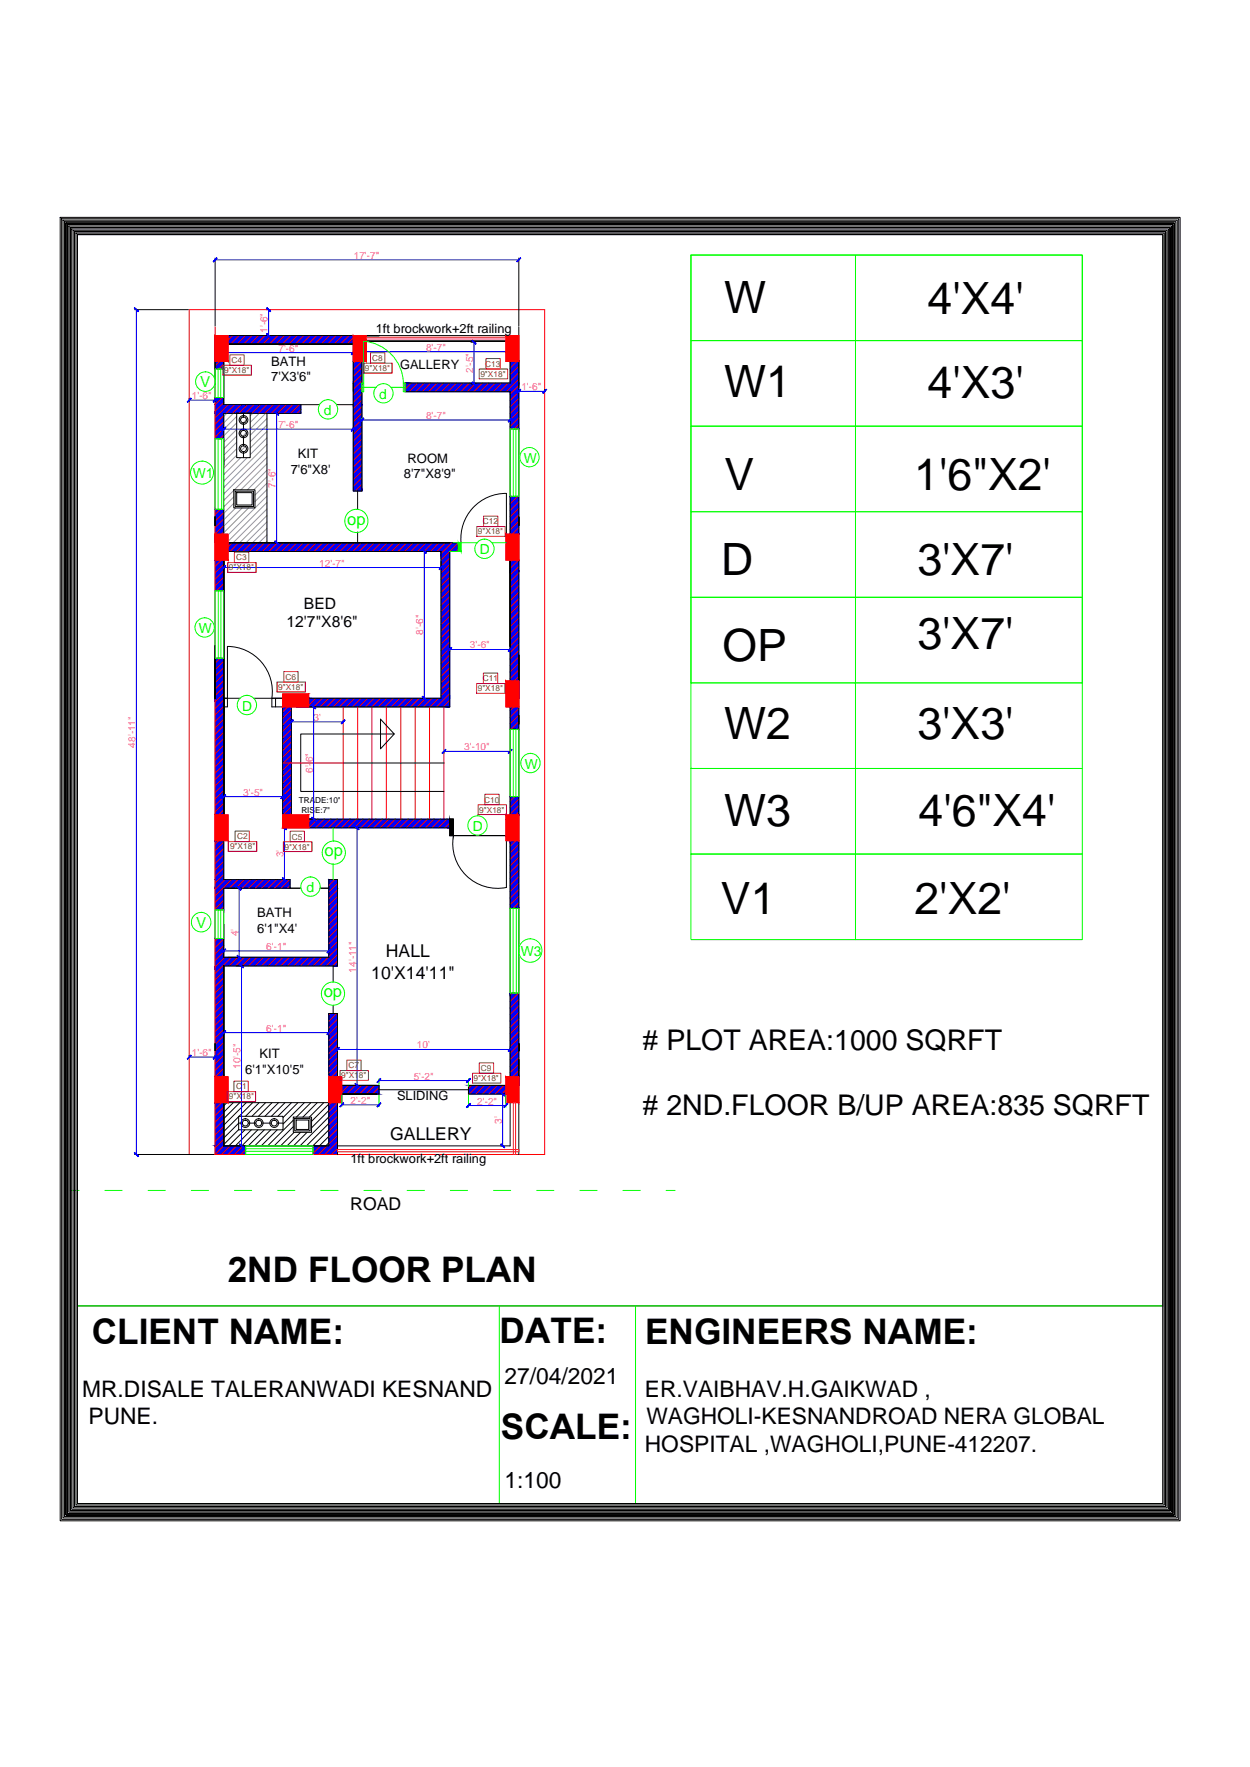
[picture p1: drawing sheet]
<svg xmlns="http://www.w3.org/2000/svg" width="841mm" height="1189mm" viewBox="0 0 841 1189" stroke-linecap="round" stroke-linejoin="round" font-family="sans-serif">
<!-- layer: 0 -->
<g fill="none" stroke="#000" stroke-width=".67">
<path d="M40 146h754v877h-754zM41 147h752v875h-752zM42 148h750v873h-750zM43 149h748v871h-748zM44 150h746v869h-746v-869v869h746v-869zM45 151h744v867h-744v-867v867h744v-867zM46 152h742v865h-742zM47 153v863h740v-863h-740h740v863h-740zM48 154h738v861h-738zM49 155h736v860h-736zM50 156h734v858h-734v-858v858h734v-858zM51 157h732v856h-732z"/>
<path d="M52 158h730v721h-730zM52 158h730v854h-730zM145 174v45M349 174v45M91 208h36M180 208h2M349 220v557M238 230h105v28h-70v6h70v206M238 236v2M243 230v100h-5v-98h-87v40h64M243 233v5M317 230h3"/>
<path d="M349 226h-204v29M238 258v6M317 258h3M127 268v2M145 268v2M159 278h9v30h-9zM164 278v3M180 278v87M202 272v6h-51v35v-17M226 272h12M366 262v1M151 288h.1"/>
<path d="M164 285v5M164 294v6M238 288h.1M151 307v58M164 304v4M157 330h15v12h-15zM158 330h13v11h-13zM159 331h11v9h-11zM241 330v13M145 348v6M145 359v6M241 358v7"/>
<path d="M341 360h2v11h-2zM341 360v-28a30 30 0 0 0-31 33M151 365h152h-152M151 378v5M151 365h154M303 371v105h-107v75h109M145 435v35M151 476h2v-6h-2v11M161 470h-10v87M171 470h126v-99h-146v186M183 470a30 30 0 0 0-30-35v35M185 476v-6h-2v6h7v81"/>
<path d="M343 468v262h-28v6h28v35h-116M231 484v1M265 494l-9 10v-20l9 10h-63v38h97M231 513h68M299 506v1M343 504v1M151 534v-64v122h44v6h7h-51v46h70v-46h-6h6v-6h6v58h-76M151 535h.1M151 557h2M190 557h1M190 557h115M239 557h1"/>
<path d="M303 551h2v11h-2zM341 551h2v11h-2zM303 562h40h-40M341 562v35a30 30 0 0 1-36-35M151 650v121h70v-89h6v48v-17M151 650v121v-121M224 650v11M224 676v6M127 710v1M145 702v5M145 710v1M227 705h.1"/>
<path d="M343 705h.1M349 702v5v-5M349 702v5M227 736v41M241 730h.1M253 730h-26h28v6h-28h26M255 733h60M151 742h70M153 742l-2 2M157 742l-6 6M161 751h29v9h-29zM161 751l-10 10"/>
<path d="M161 756l-10 10M161 756h2M161 742l-10 11M166 742l-15 15M167 756h5M170 742l-9 9M174 742l-9 9M176 756h6M179 742l-9 9M183 742l-9 9M186 756h4M187 742l-9 9"/>
<path d="M192 742l-9 9M196 742l-9 9M197 752h13v10h-13zM197 754l-17 17M197 758l-13 13M198 753h11v8h-11zM199 754h9v6h-9zM200 742l-10 10M205 742l-15 14M209 742l-10 10M213 742l-9 10M218 742l-10 10"/>
<path d="M221 743l-11 11M221 747l-11 12M221 752l-19 19M221 756l-15 15M91 777h53M161 760l-10 10M165 760l-11 11M169 760l-11 11M173 760l-10 11M178 760l-11 11M182 760l-11 11M187 760l-11 11"/>
<path d="M198 762l-9 9M202 762l-9 9M207 762l-10 9M221 760l-10 11M221 765l-6 6M221 769l-2 2"/>
<circle cx="164" cy="292" r="2.9"/>
<circle cx="164" cy="283" r="2.9"/>
<circle cx="164" cy="283" r="2"/>
<circle cx="164" cy="292" r="2"/>
<circle cx="164" cy="302" r="2.9"/>
<circle cx="164" cy="302" r="2"/>
<circle cx="165" cy="756" r="2.9"/>
<circle cx="165" cy="756" r="2"/>
<circle cx="174" cy="756" r="2.9"/>
<circle cx="174" cy="756" r="2"/>
<circle cx="184" cy="756" r="2.9"/>
<circle cx="184" cy="756" r="2"/>
</g>
<g fill="#00f" stroke="#00f" stroke-width=".67">
<path d="M168 278h34z"/>
<path d="M208 551v6h95zM208 551h95v6z"/>
<path d="M145 566v26h6zM145 566h6v26z"/>
<path d="M145 592v6h50zM145 592h50v6z"/>
<path d="M145 598v14h6zM145 598h6v14z"/>
<path d="M221 592v6h6zM221 592h6v6z"/>
<path d="M343 566v45h6zM343 566h6v45z"/>
<path d="M221 598v46h6zM221 598h6v46z"/>
<path d="M145 631v13h6zM145 631h6v13z"/>
<path d="M145 644v6h82zM145 644h82v6z"/>
<path d="M343 668v56h6zM343 668h6v56z"/>
<path d="M221 682v42h6zM221 682h6v42z"/>
<path d="M145 650v74h6zM145 650h6v74z"/>
<path d="M221 742v29h6zM221 742h6v29z"/>
<path d="M145 742v29h6zM145 742h6v29z"/>
<path d="M211 771v6h16zM211 771h16v6z"/>
<path d="M145 771v6h20zM145 771h20v6z"/>
<path d="M153 226v6h85zM153 226h85v6z"/>
<path d="M145 243v5h6zM145 243h6v5z"/>
<path d="M343 243v15h6zM343 243h6v15z"/>
<path d="M238 243v15h5zM238 243h5v15z"/>
<path d="M273 258v6h76zM273 258h76v6z"/>
<path d="M238 258v14h5zM238 258h5v14z"/>
<path d="M145 267v5h6zM145 267h6v5z"/>
<path d="M145 272v6h57zM145 272h57v6z"/>
<path d="M145 278h14zM145 278h14z"/>
<path d="M343 264v25h6zM343 264h6v25z"/>
<path d="M145 278v17h6zM145 278h6v17z"/>
<path d="M238 272v58h5zM238 272h5v58z"/>
<path d="M343 334v25h6zM343 334h6v25z"/>
<path d="M145 343v16h6zM145 343h6v16z"/>
<path d="M153 365v6h155zM153 365h155v6z"/>
<path d="M343 377v7h6zM343 377h6v7z"/>
<path d="M145 377v20h6zM145 377h6v20z"/>
<path d="M343 384v74h6zM343 384h6v74z"/>
<path d="M297 371v99h6zM297 371h6v99z"/>
<path d="M145 443v27h6zM145 443h6v27z"/>
<path d="M208 470v6h95zM208 470h95v6z"/>
<path d="M343 476v15h6zM343 476h6v15z"/>
<path d="M343 536v12h6zM343 536h6v12z"/>
<path d="M190 476v72h6zM190 476h6v72z"/>
<path d="M145 470v78h6zM145 470h6v78z"/>
<path d="M315 730v6h25zM315 730h25v6z"/>
<path d="M230 730v6h25zM230 730h25v6z"/>
<path d="M179 225l3 2zM179 225l3 2z"/>
<path d="M179 207l3 2zM180 207l2 2z"/>
<path d="M143 712l3-2zM146 710l-2 3z"/>
<path d="M128 710l-2 3zM128 710l-2 3z"/>
<path d="M160 643l2 2zM160 643l2 2z"/>
<path d="M160 597l2 2zM160 597l2 2z"/>
<path d="M337 735l3 2zM337 735l3 2z"/>
<path d="M337 770l3 2zM337 770l3 2z"/>
<path d="M146 174l-2 2zM143 176l3-2z"/>
<path d="M348 176l2-2zM350 174l-2 2z"/>
<path d="M90 207l3 2zM91 207l2 2z"/>
<path d="M90 776l3 2zM90 776l3 2z"/>
<path d="M143 270l3-2zM146 268l-2 3z"/>
<path d="M128 268l-2 3zM128 268l-2 3z"/>
<path d="M350 262l-2 3zM350 262l-2 3z"/>
<path d="M365 264l3-2zM368 262l-3 3z"/>
<path d="M284 370l3 2zM284 370l3 2z"/>
<path d="M284 469l3 2zM284 469l3 2z"/>
<path d="M152 380l-3 3zM152 380l-3 3z"/>
<path d="M298 380l-2 3zM298 380l-2 3z"/>
<path d="M318 257l2 2zM318 257l2 2z"/>
<path d="M318 229l2 2zM318 229l2 2z"/>
<path d="M152 693l-3 3zM152 693l-3 3z"/>
<path d="M220 696l2-3zM222 693l-2 3z"/>
<path d="M152 535l-3 2zM152 535l-3 2z"/>
<path d="M189 537l2-2zM191 535l-2 2z"/>
<path d="M220 641l2-3zM222 638l-2 3z"/>
<path d="M152 638l-3 3zM149 641l3-3z"/>
<path d="M161 770l3 2zM161 770l3 2z"/>
<path d="M161 649l3 2zM161 649l3 2z"/>
<path d="M228 705l-2 2zM228 705l-2 2z"/>
<path d="M342 707l2-2zM344 705l-2 2z"/>
<path d="M239 729l3 2zM239 729l3 2z"/>
<path d="M239 556l3 2zM239 556l3 2z"/>
<path d="M185 277l2 2zM185 277l2 2z"/>
<path d="M185 364l2 2zM185 364l2 2z"/>
<path d="M245 235l-3 3zM245 235l-3 3z"/>
<path d="M342 238l2-3zM344 235l-2 3z"/>
<path d="M152 236l-3 3zM152 236l-3 3z"/>
<path d="M236 238l3-2zM239 236l-2 3z"/>
<path d="M152 287l-3 3zM152 287l-3 3z"/>
<path d="M236 290l3-3zM239 287l-2 3z"/>
<path d="M304 436l-3 2zM304 436l-3 2z"/>
<path d="M344 436l-2 2zM344 436l-2 2z"/>
<path d="M190 590l3 3zM190 591l3 2z"/>
<path d="M190 556l3 2zM190 556l3 2z"/>
<path d="M300 504l-2 3zM297 507l3-3z"/>
<path d="M342 507l2-3zM344 504l-2 3z"/>
<path d="M197 484l-2 3zM197 484l-2 3z"/>
<path d="M232 484l-2 3zM232 484l-2 3z"/>
<path d="M210 475l2 2zM210 474l2 3z"/>
<path d="M210 550l2 2zM210 550l2 2z"/>
<path d="M256 726l-2 2zM256 726l-2 2z"/>
<path d="M314 728l2-2zM316 726l-2 2z"/>
<path d="M231 742l-2 3zM229 744l2-2z"/>
<path d="M254 744l2-2zM256 742l-2 3z"/>
<path d="M316 742l-2 3zM314 745l2-3z"/>
<path d="M339 745l2-3zM341 742l-2 3z"/>
<path d="M245 281l-3 3zM245 281l-3 3z"/>
<path d="M342 284l2-3zM344 281l-2 3z"/>
</g>
<g fill="none" stroke="#f00" stroke-width=".67">
<path d="M127 208h239v569h-239zM145 220v557l6-6M145 226h8v17h-8zM157 226l-4 3M161 226l-6 6M165 226l-6 6M170 226l-6 6M174 226l-6 6M178 226l-6 6M183 226l-6 6M187 226l-6 6M191 226l-6 6"/>
<path d="M196 226l-6 6M200 226l-6 6M204 226l-5 6M209 226l-6 6M213 226l-6 6M217 226l-5 6M222 226l-6 6M226 226l-6 6M230 226l-5 6M235 226l-6 6M238 232h.1M238 226h8v17h-8z"/>
<path d="M238 227l-5 5M340 226h9v17h-9zM148 243l-3 3M151 245l-4 3M239 243l-1 2M243 243l-5 6M243 248l-5 5M243 252l-5 6M243 256l-5 6M277 258l-4 4M281 258l-6 6M285 258l-5 6"/>
<path d="M290 258l-6 6M294 258l-6 6M298 258l-5 6M303 258l-6 6M307 258l-6 6M312 258l-6 6M316 258l-6 6M320 258l-6 6M325 258l-6 6M329 258l-6 6M333 258l-6 6M338 258l-6 6"/>
<path d="M342 258l-6 6M343 243h.1M348 243l-5 5M349 246l-6 6M349 251l-6 5M349 255l-8 9M349 259l-6 6M145 267v1M150 267l-5 5M151 271l-6 6M151 280l-6 5M154 272l-9 9"/>
<path d="M158 272l-6 6M162 272l-6 6M167 272l-6 6M171 272l-6 6M175 272l-6 6M180 272l-6 6M184 272l-6 6M188 272l-5 6M193 272l-6 6M197 272l-6 6M201 272l-5 6M202 276l-2 2"/>
<path d="M243 261l-5 5M243 265l-5 6M243 269l-5 6M243 274l-5 5M243 278l-5 6M349 264l-6 6M349 268l-6 6M349 272l-6 6M349 277l-6 6M151 284l-6 6M151 288l-6 6M151 293l-3 2"/>
<path d="M243 282l-5 6M243 287l-5 5M243 291l-5 6M243 295l-5 6M243 300l-5 6M349 281l-6 6M349 285l-3 4M243 304l-5 6M243 308l-5 6M243 313l-5 6M243 317l-5 6M243 321l-5 6"/>
<path d="M243 326l-4 4M243 330h.1M344 334l-1 1M348 334l-5 5M349 338l-6 5M145 359h8v18h-8zM148 343l-3 3M151 345l-6 6M151 349l-6 6M151 354l-6 5M151 358l-2 1M340 359h9v18h-9z"/>
<path d="M349 342l-6 6M349 346l-6 6M349 351l-6 5M349 355l-4 4M349 359h.1M149 377l-4 4M151 380l-6 5M156 365l-3 3M161 365l-6 6M165 365l-6 6M169 365l-6 6M174 365l-6 6"/>
<path d="M178 365l-6 6M182 365l-5 6M187 365l-6 6M191 365l-6 6M195 365l-5 6M200 365l-6 6M204 365l-6 6M208 365l-5 6M213 365l-6 6M217 365l-6 6M221 365l-5 6M226 365l-6 6"/>
<path d="M230 365l-6 6M234 365l-5 6M239 365l-6 6M243 365l-6 6M248 365l-6 6M252 365l-6 6M256 365l-6 6M261 365l-6 6M265 365l-6 6M269 365l-6 6M274 365l-6 6M278 365l-6 6"/>
<path d="M282 365l-5 6M287 365l-6 6M291 365l-6 6M295 365l-5 6M300 365l-6 6M303 375l-6 6M303 380l-6 6M304 365l-7 8M308 365l-11 12M308 370l-1 1M345 377l-2 1M349 377l-6 6"/>
<path d="M151 384l-6 6M151 388l-6 6M151 393l-5 4M151 397h-1M303 384l-6 6M303 388l-6 6M303 393l-6 6M303 397l-6 6M349 398l-6 6M349 381l-6 6M349 385l-6 6M349 390l-6 6"/>
<path d="M349 394l-6 6M303 415l-6 5M303 401l-6 6M303 406l-6 6M303 410l-6 6M303 419l-6 6M349 403l-6 6M349 407l-6 6M349 412l-6 5M349 416l-6 6M303 423l-6 6M303 428l-6 5"/>
<path d="M303 432l-6 6M303 436l-6 6M349 429l-6 6M349 420l-6 6M349 425l-6 5M349 433l-6 6M349 438l-6 5M148 443l-3 3M151 445l-6 6M151 449l-6 6M151 454l-6 5M151 458l-6 6"/>
<path d="M303 445l-6 6M303 441l-6 5M303 449l-6 6M303 454l-6 5M303 458l-6 6M340 458h9v18h-9zM349 442l-6 6M349 446l-6 6M349 451l-6 5M349 455l-3 3M151 462l-6 6M151 467l-6 5"/>
<path d="M151 471l-6 6M151 475l-6 6M151 480l-6 5M190 467h18v9h-18zM194 476l-4 3M196 478l-6 5M208 470h.1M212 470l-4 5M217 470l-6 6M221 470l-6 6M226 470l-6 6M230 470l-6 6"/>
<path d="M231 476v75M234 470l-6 6M239 470l-6 6M241 476v75M243 470l-6 6M247 470l-6 6M252 470l-6 6M256 470l-6 6v75M260 476v75M260 470l-5 6M265 470l-6 6M269 470l-6 6"/>
<path d="M270 476v75M273 470l-5 6M278 470l-6 6M279 476v75M282 470l-6 6M286 470l-5 6M289 476v75M291 470l-6 6M295 470l-6 6M299 476v75M303 475l-1 1M303 462l-6 6"/>
<path d="M303 467l-9 9M303 471l-5 5M346 476l-3 2M349 477l-6 6M151 484l-6 6M151 488l-6 6M151 493l-6 5M151 497l-6 6M196 482l-6 6M196 486l-6 6M196 491l-6 5M196 495l-6 6"/>
<path d="M196 499l-6 6M349 490l-1 1M349 481l-6 6M349 485l-5 6M151 501l-6 6M151 506l-6 5M151 510l-6 6M151 514l-6 6M151 519l-6 6M191 513h40M196 517l-6 6M196 504l-6 5"/>
<path d="M196 508l-6 6M196 512l-6 6M151 523l-6 6M151 527l-6 6M151 532l-6 6M151 536l-6 6M196 521l-6 6M196 530l-6 6M196 534l-6 6M196 525l-6 6M196 538l-6 6M346 536l-3 3"/>
<path d="M349 538l-6 5M145 548h8v18h-8zM151 540l-6 6M151 545l-4 3M190 548h18v9h-18zM196 543l-5 5M196 547l-1 1M209 551l-1 2M214 551l-6 6M218 551l-6 6M222 551l-5 6M227 551l-6 6"/>
<path d="M231 551l-6 6M236 551l-6 6M240 551l-6 6M244 551l-6 6M249 551l-6 6M253 551l-6 6M257 551l-6 6M262 551l-6 6M266 551l-6 6M270 551l-6 6M275 551l-6 6M279 551l-6 6"/>
<path d="M283 551l-5 6M288 551l-6 6M292 551l-6 6M296 551l-5 6M301 551l-6 6M303 554l-4 3M340 548h9v18h-9zM349 546l-2 2M349 542l-6 6M147 566l-2 2M151 567l-6 5M151 571l-6 6"/>
<path d="M151 575l-6 6M151 580l-6 5M347 566l-4 4M349 568l-6 6M349 572l-6 6M349 577l-6 6M151 584l-6 6M151 588l-6 6M151 592l-6 6M156 592l-11 11M160 592l-6 6M164 592l-5 6"/>
<path d="M169 592l-6 6M173 592l-6 6M177 592l-5 6M182 592l-6 6M186 592l-6 6M191 592l-6 6M195 592l-6 6M195 596l-2 2M225 592l-4 4M227 594l-6 6M227 599l-6 6M349 581l-6 6"/>
<path d="M349 585l-6 6M349 590l-6 6M349 594l-6 6M349 598l-6 6M151 601l-6 6M151 606l-6 5M151 610l-3 2M227 612l-6 6M227 603l-6 6M227 607l-6 6M227 616l-6 6M349 603l-6 6"/>
<path d="M349 607l-4 4M147 631l-2 2M151 636l-6 6M151 632l-6 6M227 625l-6 6M227 621l-6 5M227 629l-6 6M227 634l-6 5M227 638l-6 6M151 640l-6 6M151 658l-6 6M151 654l-6 5"/>
<path d="M151 644l-6 7M156 644l-11 11M160 644l-6 6M164 644l-6 6M169 644l-6 6M173 644l-6 6M177 644l-5 6M182 644l-6 6M186 644l-6 6M190 644l-5 6M195 644l-6 6M199 644l-6 6"/>
<path d="M203 644l-5 6M208 644l-6 6M212 644l-6 6M216 644l-5 6M221 644l-6 6M227 642l-8 8M227 647l-3 3M151 671l-6 6M151 662l-6 6M151 667l-6 5M151 675l-6 6M151 680l-6 5"/>
<path d="M345 668l-2 2M349 668l-6 6M349 672l-6 6M349 677l-6 6M151 684l-6 6M151 688l-6 6M151 693l-6 5M151 697l-6 6M222 682l-1 1M227 682l-6 5M227 686l-6 6M227 690l-6 6"/>
<path d="M227 694l-6 6M227 699l-6 6M349 681l-6 6M349 685l-6 6M349 690l-6 6M349 694l-6 6M349 698l-6 6M151 701l-6 6M151 706l-6 6M151 710l-6 6M151 714l-6 6M151 719l-6 5"/>
<path d="M227 703l-6 6M227 707l-6 6M227 712l-6 6M227 716l-6 6M349 703l-6 6M349 707l-6 6M349 712l-6 5M349 716l-6 6M145 724h8v18h-8zM151 723l-2 1M221 724h9v18h-9zM227 720l-4 4"/>
<path d="M230 730v1M235 730l-5 5M239 730l-6 6M243 730l-5 6M248 730l-6 6M252 730l-6 6M255 732l-4 4M255 736h.1M317 730l-2 2M322 730l-6 6M326 730l-6 6M330 730l-5 6"/>
<path d="M335 730l-6 6M339 730l-6 6M340 724h9v18h-9zM340 733l-2 3M349 720l-4 4M145 742h.1M149 742l-4 4M151 745l-6 6M151 749l-6 6M151 754l-6 5M151 758l-6 6M223 742l-2 2"/>
<path d="M227 742l-6 6M227 747l-6 5M227 751l-6 6M227 755l-6 6M227 760l-6 5M151 762l-6 6M151 767l-6 5M155 771l-6 6M159 771l-6 6M164 771l-6 6M165 774l-3 3M211 771v1"/>
<path d="M216 771l-5 5M220 771l-6 6M227 764l-6 6M227 768l-8 9M227 773l-4 4"/>
</g>
<g fill="none" stroke="#0f0" stroke-width=".67">
<path d="M465 172h263v57h-263zM576 172v460M465 229h263v58h-263zM145 248h6v19h-6zM147 248h2v19h-2zM243 258h2v6h-2zM271 258h2v6h-2zM271 258a29 29 0 0 0-26-28v28M243 261h10M263 261h10M145 295h6v48h-6zM147 295h2v48h-2z"/>
<path d="M243 281v2M343 289h6v45h-6zM343 281v2M345 289h2v45h-2zM465 287h263v57h-263zM465 344h263v58h-263zM303 371h5M305 365h16M308 365h2v6h-2zM331 365h10M145 397h6v46h-6zM147 397h2v46h-2z"/>
<path d="M465 402h263v57h-263zM465 459v-287h263v287M465 459h263v58h-263zM343 491h6v45h-6zM345 491h2v45h-2zM465 517h263v58h-263zM224 557v9M465 575h263v57h-263zM224 581v11M145 612h6v19h-6zM147 612h2v19h-2zM343 611h6v57h-6z"/>
<path d="M345 611h2v57h-2zM230 737v8M255 726v4M255 737v8M315 726v5M315 737v8M340 737v8M165 771h46v6h-46zM165 773h46v2h-46zM47 801h6M71 801h11M100 801h11"/>
<path d="M129 801h11M158 801h11M187 801h11M216 801h11M245 801h11M274 801h12M303 801h12M332 801h12M361 801h12M390 801h12M419 801h12M448 801h6"/>
<path d="M52 879h730v133h-730zM336 879v133M428 879v133"/>
<circle cx="138" cy="257" r="7"/>
<circle cx="221" cy="275" r="6"/>
<circle cx="258" cy="265" r="6"/>
<circle cx="136" cy="318" r="8"/>
<circle cx="356" cy="308" r="6"/>
<circle cx="240" cy="350" r="8"/>
<circle cx="326" cy="369" r="6"/>
<circle cx="138" cy="422" r="6"/>
<circle cx="166" cy="474" r="6"/>
<circle cx="357" cy="513" r="6"/>
<circle cx="321" cy="555" r="6"/>
<circle cx="225" cy="574" r="8"/>
<circle cx="209" cy="597" r="6"/>
<circle cx="135" cy="620" r="7"/>
<circle cx="357" cy="640" r="8"/>
<circle cx="224" cy="669" r="8"/>
</g>
<g fill="none" stroke="#989898" stroke-width=".67">
<path d="M153 278l-2 2M157 278l-6 7M161 278h.1M164 280l-3 3M166 278h.1M170 278l-2 2M174 278l-6 6M179 278l-11 10M159 280l-8 9M159 285l-8 8M159 289l-8 9M159 293l-8 9"/>
<path d="M159 298l-8 8M164 289l-3 3M166 300l-4 4M166 290l-3 4M167 282l-4 3M180 282l-12 11M180 286l-12 11M180 290l-12 12M180 295l-12 11M180 299l-29 29M159 302l-8 9M159 306l-8 9"/>
<path d="M162 308l-11 11M166 304h.1M166 308l-15 16M180 303l-29 29M180 308l-22 22M180 312l-18 18M180 316l-14 14M157 330l-6 7M157 334l-6 7M157 339l-6 6M180 321l-9 9M180 325l-8 8"/>
<path d="M180 329l-8 8M180 334l-29 29M180 338l-27 27M159 342l-8 8M163 342l-12 12M167 342l-16 16M180 342l-23 23M180 347l-19 18M180 351l-14 14M180 356l-10 9M180 360l-6 5M180 364l-1 1"/>
</g>
<g fill="none" stroke="#00f" stroke-width=".67">
<path d="M145 175h204M92 208v569M181 208v18M151 237h87M243 237h100M319 230v28M127 269h18M186 278v87M349 263h17M151 289h87M243 283h100M285 371v99"/>
<path d="M151 382h146M303 437h40M211 476v75M196 486h35M299 506h44M151 536h39M191 557v35M240 557v173M161 598v46M151 640h70M163 650v121M151 695h70"/>
<path d="M127 711h18M227 706h116M255 727h60M338 736v35M230 743h25M315 744h25"/>
</g>
<g fill="#000" stroke="#000" stroke-width=".67">
<path d="M303 551v11h2zM303 551h2v11z"/>
<path d="M341 551v11h2zM341 551h2v11z"/>
</g>
<g fill="#f00" stroke="#f00" stroke-width=".67">
<path d="M145 724v18h8zM145 724h8v18z"/>
<path d="M238 226l8 17v-17zM238 226l8 17h-8z"/>
<path d="M145 226l8 17v-17zM145 226l8 17h-8z"/>
<path d="M190 476h18v-9zM190 467h18l-18 9z"/>
<path d="M190 557h18v-9zM190 548h18l-18 9z"/>
<path d="M340 458l9 18v-18zM340 458l9 18h-9z"/>
<path d="M340 548l9 18v-18zM340 548l9 18h-9z"/>
<path d="M340 724l9 18v-18zM340 724l9 18h-9z"/>
<path d="M145 548l8 18v-18zM145 548l8 18h-8z"/>
<path d="M340 226l9 17v-17zM340 226l9 17h-9z"/>
<path d="M145 359l8 18v-18zM145 359l8 18h-8z"/>
<path d="M340 359l9 18v-18zM340 359l9 18h-9z"/>
<path d="M221 724l9 18v-18zM221 724l9 18h-9z"/>
</g>
<path d="M246 227h94v1h-94zM345 742h2v35h-2zM227 773h122v2h-122z" fill="none" stroke="#ff3f00" stroke-width=".67"/>
<path d="M308 365v6h2zM308 365h2v6z" fill="#0f0" stroke="#0f0" stroke-width=".67"/>
<g fill="none" stroke="#954a00" stroke-width=".67">
<path d="M155 239h9v7h-9zM249 237h10v7h-10zM150 246v6h19v-6M150 246h19v6h-19zM245 244v7h19v-7M245 244h19v7h-19zM322 248h20v7h-20zM327 241h10v7h-10zM321 354h19v7h-19zM325 347h10v7h-10zM153 379v6h19v-6M153 379h19v6h-19z"/>
<path d="M158 372h9v7h-9zM186 459v7h19v-7M186 459h19v7h-19zM191 452h10v7h-10zM321 460h19v6h-19zM325 453h10v7h-10zM326 534h10v7h-10zM158 559h10v7h-10zM195 559h10v7h-10zM322 541h19v7h-19zM154 566v7h19v-7M154 566h19v7h-19z"/>
<path d="M191 566v7h19v-7M191 566h19v7h-19zM233 713h10v7h-10zM322 715h10v7h-10zM153 734v7h19v-7M153 734h19v7h-19zM157 727h10v7h-10zM229 720h19v7h-19zM318 722h19v7h-19z"/>
</g>
<g font-size="30">
<text x="487" y="210">W</text>
<text x="624" y="211">4'X4'</text>
<text x="487" y="267">W1</text>
<text x="624" y="268">4'X3'</text>
<text x="487" y="330">V</text>
<text x="615" y="329">1'6&quot;X2'</text>
<text x="485" y="387">D</text>
<text x="617" y="387">3'X7'</text>
<text x="617" y="436">3'X7'</text>
<text x="486" y="445">OP</text>
<text x="487" y="497">W2</text>
<text x="617" y="497">3'X3'</text>
<text x="487" y="556">W3</text>
<text x="618" y="555">4'6&quot;X4'</text>
<text x="485" y="615">V1</text>
<text x="615" y="615">2'X2'</text>
</g>
<g font-size="23.7">
<text x="153" y="862">2ND FLOOR PLAN</text>
<text x="62" y="904">CLIENT NAME:</text>
<text x="336" y="904">DATE:</text>
<text x="434" y="904">ENGINEERS NAME:</text>
<text x="337" y="968">SCALE:</text>
</g>
<g font-size="19.2">
<text x="432" y="707"># PLOT AREA:1000 SQRFT</text>
<text x="432" y="750"># 2ND.FLOOR B/UP AREA:835 SQRFT</text>
</g>
<g font-size="15.3">
<text x="339" y="931">27/04/2021</text>
<text x="55" y="940">MR.DISALE TALERANWADI KESNAND</text>
<text x="434" y="940">ER.VAIBHAV.H.GAIKWAD ,</text>
<text x="60" y="958">PUNE.</text>
<text x="435" y="958">WAGHOLI-KESNANDROAD NERA GLOBAL</text>
<text x="434" y="977">HOSPITAL ,WAGHOLI,PUNE-412207.</text>
<text x="339" y="1001">1:100</text>
</g>
<g font-size="11.9">
<text x="260" y="644">HALL</text>
<text x="250" y="658">10'X14'11&quot;</text>
<text x="263" y="767">GALLERY</text>
<text x="236" y="814">ROAD</text>
</g>
<g font-size="11.2" fill="#0f0">
<text x="234" y="353">op</text>
<text x="218" y="576">op</text>
<text x="218" y="671">op</text>
</g>
<g font-size="10.5">
<text x="205" y="410">BED</text>
<text x="193" y="422">12'7&quot;X8'6&quot;</text>
</g>
<g font-size="10.2" fill="#0f0">
<text x="135" y="261">V</text>
<text x="132" y="624">V</text>
</g>
<g font-size="9.3" fill="#0f0">
<text x="255" y="268">d</text>
<text x="218" y="279">d</text>
<text x="352" y="311">W</text>
<text x="130" y="322">W1</text>
<text x="323" y="373">D</text>
<text x="134" y="426">W</text>
<text x="163" y="478">D</text>
<text x="353" y="517">W</text>
<text x="318" y="559">D</text>
<text x="206" y="600">d</text>
<text x="350" y="643">W3</text>
</g>
<g font-size="8.8">
<text x="182" y="246">BATH</text>
<text x="182" y="257">7'X3'6&quot;</text>
<text x="200" y="308">KIT</text>
<text x="274" y="311">ROOM</text>
<text x="196" y="319">7'6&quot;X8'</text>
<text x="272" y="322">8'7&quot;X8'9&quot;</text>
<text x="173" y="617">BATH</text>
<text x="173" y="627">6'1&quot;X4'</text>
<text x="175" y="712">KIT</text>
<text x="165" y="723">6'1&quot;X10'5&quot;</text>
</g>
<g font-size="8.6">
<text x="253" y="224">1ft brockwork+2ft railing</text>
<text x="269" y="248">GALLERY</text>
<text x="267" y="740">SLIDING</text>
<text x="236" y="782">1ft brockwork+2ft railing</text>
</g>
<g font-size="6.7" fill="#f0f">
<text x="238" y="174">17'-7&quot;</text>
<text x="180" y="224" transform="rotate(-90 180 224)">1'-6&quot;</text>
<text x="187" y="237">7'-6&quot;</text>
<text x="287" y="236">8'-7&quot;</text>
<text x="318" y="251" transform="rotate(-90 318 251)">2'-5&quot;</text>
<text x="351" y="263">1'-6&quot;</text>
<text x="129" y="269">1'-6&quot;</text>
<text x="287" y="282">8'-7&quot;</text>
<text x="187" y="288">7'-6&quot;</text>
<text x="185" y="328" transform="rotate(-90 185 328)">7'-6&quot;</text>
<text x="215" y="381">12'-7&quot;</text>
<text x="285" y="427" transform="rotate(-90 285 427)">8'-6&quot;</text>
<text x="316" y="436">3'-6&quot;</text>
<text x="211" y="485">3'</text>
<text x="91" y="503" transform="rotate(-90 91 503)">48'-11&quot;</text>
<text x="312" y="505">3'-10&quot;</text>
<text x="210" y="520" transform="rotate(-90 210 520)">6'-6&quot;</text>
<text x="164" y="535">3'-5&quot;</text>
<text x="191" y="577" transform="rotate(-90 191 577)">3'</text>
<text x="160" y="630" transform="rotate(-90 160 630)">4'</text>
<text x="179" y="639">6'-1&quot;</text>
<text x="240" y="654" transform="rotate(-90 240 654)">14'-11&quot;</text>
<text x="179" y="694">6'-1&quot;</text>
<text x="281" y="705">10'</text>
<text x="129" y="711">1'-6&quot;</text>
<text x="162" y="719" transform="rotate(-90 162 719)">10'-5&quot;</text>
<text x="278" y="726">5'-2&quot;</text>
<text x="236" y="743">2'-2&quot;</text>
<text x="321" y="743">2'-2&quot;</text>
<text x="338" y="756" transform="rotate(-90 338 756)">3'</text>
</g>
<g font-size="5.6" fill="#954a00">
<text x="156" y="244">C4</text>
<text x="250" y="243">C8</text>
<text x="151" y="251">9&quot;X18&quot;</text>
<text x="246" y="250">9&quot;X18&quot;</text>
<text x="327" y="247">C13</text>
<text x="323" y="254">9&quot;X18&quot;</text>
<text x="325" y="353">C12</text>
<text x="322" y="360">9&quot;X18&quot;</text>
<text x="159" y="377">C3</text>
<text x="154" y="384">9&quot;X18&quot;</text>
<text x="192" y="457">C6</text>
<text x="325" y="458">C11</text>
<text x="187" y="464">9&quot;X18&quot;</text>
<text x="321" y="465">9&quot;X18&quot;</text>
<text x="326" y="540">C10</text>
<text x="322" y="547">9&quot;X18&quot;</text>
<text x="160" y="565">C2</text>
<text x="196" y="565">C5</text>
<text x="155" y="571">9&quot;X18&quot;</text>
<text x="191" y="572">9&quot;X18&quot;</text>
<text x="234" y="719">C7</text>
<text x="230" y="726">9&quot;X18&quot;</text>
<text x="324" y="721">C9</text>
<text x="319" y="727">9&quot;X18&quot;</text>
<text x="159" y="733">C1</text>
<text x="154" y="740">9&quot;X18&quot;</text>
</g>
<g font-size="5.5">
<text x="201" y="540">TRADE:10&quot;</text>
<text x="203" y="547">RISE:7&quot;</text>
</g>
</svg>
